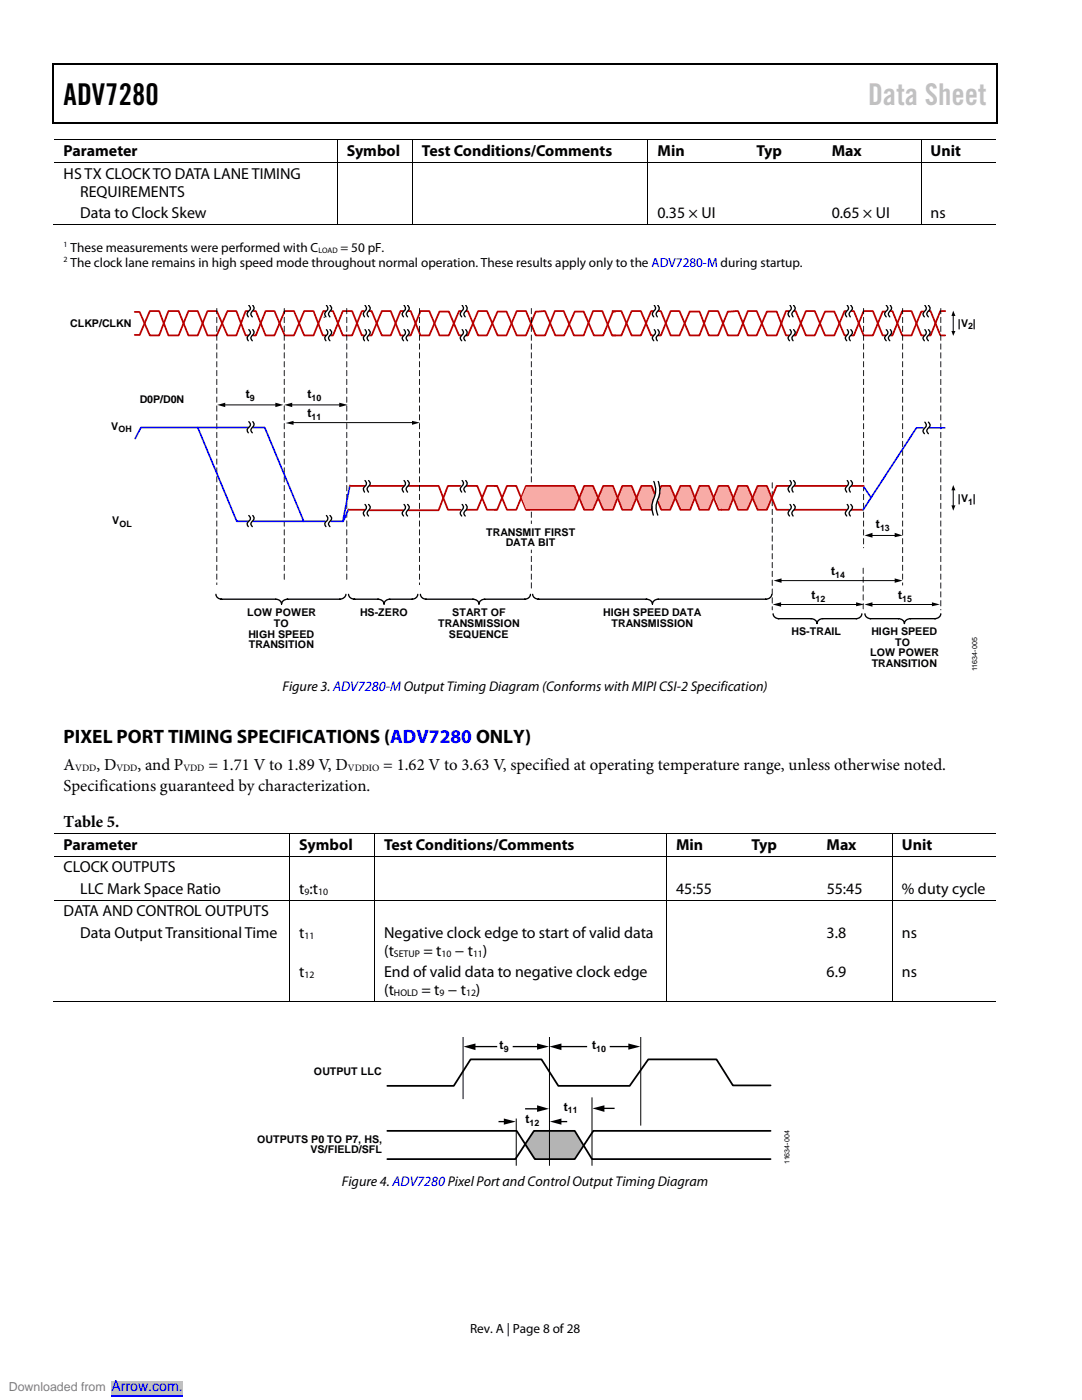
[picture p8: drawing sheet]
<svg xmlns="http://www.w3.org/2000/svg" width="216mm" height="279mm" viewBox="0 0 216 279" stroke-linecap="round" stroke-linejoin="round" font-family="sans-serif">
<g fill="#000">
<path d="M10.5 12.7h.3v1h-.3zM10.5 12.7h.3v.3h-.3zM133.3 12.7h.3v.3h-.3zM198.8 12.7h.2v1h-.2zM198.8 12.7h.2v.3h-.2zM10.5 24.4h.3v.3h-.3zM67.2 27.9h.2v.1h-.2zM67.2 32.4h.2v.2h-.2zM82.2 27.9h.2v.1h-.2zM82.2 32.4h.2v.2h-.2zM129.2 27.9h.2v.1h-.2zM129.2 32.4h.2v.2h-.2z"/>
<path d="M133.1 24.4h.2v.3h-.2zM149 27.9h.2v.1h-.2zM149 32.4h.2v.2h-.2zM164.1 27.9h.1v.1h-.1zM164.1 32.4h.1v.2h-.1zM183.7 27.9h.2v.1h-.2zM183.7 32.4h.2v.2h-.2zM198.8 24.4h.2v.3h-.2zM67.2 44.7h.2v.2h-.2zM82.2 44.7h.2v.2h-.2zM129.2 44.7h.2v.2h-.2zM148.8 44.7h.1v.2h-.1z"/>
<path d="M163.8 44.7h.2v.2h-.2zM183.7 44.7h.2v.2h-.2zM105.9 79.2h.2l-.1 1.2zM105.9 77.4l.2 .1-.1 1.1zM105.9 75.6l.2 .1-.1 1.1zM105.9 73.9h.2l-.1 1.2zM105.9 72.1l.2 .1-.1 1.1zM105.9 70.3l.2 .1-.1 1.1zM105.9 68.6h.2l-.1 1.2zM105.9 66.8l.2 .1-.1 1.1zM105.9 65l.2 .1-.1 1.1zM105.9 63.3h.2l-.1 1.2z"/>
<path d="M105.9 61.5l.2 .1-.1 1.1zM105.9 98.6h.2l-.1 1.2zM105.9 96.8l.2 .1-.1 1.1zM105.9 95.1h.2l-.1 1.2zM105.9 93.3h.2l-.1 1.2zM105.9 91.5l.2 .1-.1 1.1zM105.9 89.8h.2l-.1 1.2zM105.9 88l.2 .1-.1 1.1zM105.9 86.2l.2 .1-.1 1.1zM105.9 84.5h.2l-.1 1.2zM105.9 82.7l.2 .1-.1 1.1zM105.9 80.9l.2 .1-.1 1.1z"/>
<path d="M105.9 114.5h.2l-.1 1.2zM105.9 116.2l.2 .1-.1 1.2zM105.9 112.7l.2 .1-.1 1.1zM105.9 111h.2l-.1 1.2zM105.9 109.7l.2 .1-.1 .6zM105.9 103.9h.2l-.1 .7zM105.9 102.1l.2 .1-.1 1.1zM105.9 100.4h.2l-.1 1.2z"/>
<path d="M43.2 116.3v.4h.1v-.4zM43.2 114.5l.1 1.2v-1.2zM43.2 112.8l.1 1.1v-1.1zM43.2 111l.1 1.2v-1.2zM43.2 109.2l.1 1.2v-1.2zM43.2 107.5l.1 1.1v-1.1zM43.2 105.7l.1 1.2v-1.2zM43.2 103.9l.1 1.2v-1.2zM43.2 102.2l.1 1.1v-1.1zM43.2 100.4l.1 1.2v-1.2zM43.2 98.6l.1 1.2v-1.2zM43.2 96.9l.1 1.1v-1.1zM43.2 95.1l.1 1.2v-1.2zM43.2 93.3l.1 1.2v-1.2zM43.2 91.6l.1 1.1v-1.1zM43.2 89.8l.1 1.2v-1.2zM43.2 88.1l.1 1.1v-1.1zM43.2 86.3l.1 1.1v-1.1zM43.2 84.5l.1 1.2v-1.2zM43.2 82.8l.1 1.1v-1.1zM43.2 81l.1 1.1v-1.1zM43.2 79.2l.1 1.2v-1.2zM43.2 77.5l.1 1.1v-1.1zM43.2 75.7l.1 1.1v-1.1zM43.2 73.9l.1 1.2v-1.2zM43.2 72.2l.1 1.1v-1.1zM43.2 70.4l.1 1.1v-1.1zM43.2 68.6l.1 1.2v-1.2zM43.2 66.9l.1 1.1v-1.1zM43.2 65.1l.1 1.1v-1.1zM43.2 63.3l.1 1.2v-1.2zM43.2 61.6l.1 1.1v-1.1z"/>
<path d="M56.6 114.5l.1 1.2 .1-1.2zM56.6 112.8l.1 1.1 .1-1.1zM56.6 111l.1 1.2 .1-1.2zM56.6 109.2l.1 1.2 .1-1.2zM56.6 107.5l.1 1.1 .1-1.1zM56.6 105.7l.1 1.2 .1-1.2zM56.6 103.9l.1 1.2 .1-1.2zM56.6 102.2l.1 1.1 .1-1.1zM56.6 100.4l.1 1.2 .1-1.2zM56.6 98.6l.1 1.2 .1-1.2zM56.6 96.9l.1 1.1 .1-1.1zM56.6 95.1l.1 1.2 .1-1.2zM56.6 93.3l.1 1.2 .1-1.2zM56.6 91.6l.1 1.1 .1-1.1zM56.6 89.8l.1 1.2 .1-1.2zM56.6 88.1l.1 1.1 .1-1.1zM56.6 86.3l.1 1.1 .1-1.1zM56.6 84.5l.1 1.2 .1-1.2zM56.6 82.8l.1 1.1 .1-1.1zM56.6 81l.1 1.1 .1-1.1zM56.6 79.2l.1 1.2 .1-1.2zM56.6 77.5l.1 1.1 .1-1.1zM56.6 75.7l.1 1.1 .1-1.1zM56.6 73.9l.1 1.2 .1-1.2zM56.6 72.2l.1 1.1 .1-1.1zM56.6 70.4l.1 1.1 .1-1.1zM56.6 68.6l.1 1.2 .1-1.2zM56.6 66.9l.1 1.1 .1-1.1zM56.6 65.1l.1 1.1 .1-1.1zM56.6 63.3l.1 1.2 .1-1.2zM56.6 61.6l.1 1.1 .1-1.1z"/>
<path d="M69.1 114.5l.1 1.2 .1-1.2zM69.1 112.7l.1 1.2 .1-1.1zM69.1 111l.1 1.2 .1-1.2zM69.1 109.2l.1 1.2 .1-1.2zM69.1 107.4l.1 1.2 .1-1.1zM69.1 105.7l.1 1.2 .1-1.2zM69.1 103.9l.1 1.2 .1-1.2zM69.1 102.1l.1 1.2 .1-1.1zM69.1 100.4l.1 1.2 .1-1.2zM69.1 98.6l.1 1.2 .1-1.2zM69.1 96.8l.1 1.2 .1-1.1zM69.1 95.1l.1 1.2 .1-1.2zM69.1 93.3l.1 1.2 .1-1.2zM69.1 91.5l.1 1.2 .1-1.1zM69.1 89.8l.1 1.2 .1-1.2zM69.1 88l.1 1.2 .1-1.1zM69.1 86.2l.1 1.2 .1-1.1zM69.1 84.5l.1 1.2 .1-1.2zM69.1 82.7l.1 1.2 .1-1.1zM69.1 80.9l.1 1.2 .1-1.1zM69.1 79.2l.1 1.2 .1-1.2zM69.1 77.4l.1 1.2 .1-1.1zM69.1 75.6l.1 1.2 .1-1.1zM69.1 73.9l.1 1.2 .1-1.2zM69.1 72.1l.1 1.2 .1-1.1zM69.1 70.3l.1 1.2 .1-1.1zM69.1 68.6l.1 1.2 .1-1.2zM69.1 66.8l.1 1.2 .1-1.1zM69.1 65l.1 1.2 .1-1.1zM69.1 63.3l.1 1.2 .1-1.2zM69.1 61.5l.1 1.2 .1-1.1z"/>
<path d="M83.6 116.3l.1 .5 .1-.5zM83.6 114.5l.1 1.2 .1-1.2zM83.6 112.7l.1 1.2 .1-1.1zM83.6 111l.1 1.2 .1-1.2zM83.6 109.2l.1 1.2 .1-1.2zM83.6 107.4l.1 1.2 .1-1.1zM83.6 105.7l.1 1.2 .1-1.2zM83.6 103.9l.1 1.2 .1-1.2zM83.6 102.1l.1 1.2 .1-1.1zM83.6 100.4l.1 1.2 .1-1.2zM83.6 98.6l.1 1.2 .1-1.2zM83.6 96.8l.1 1.2 .1-1.1zM83.6 95.1l.1 1.2 .1-1.2zM83.6 93.3l.1 1.2 .1-1.2zM83.6 91.5l.1 1.2 .1-1.1zM83.6 89.8l.1 1.2 .1-1.2zM83.6 88l.1 1.2 .1-1.1zM83.6 86.2l.1 1.2 .1-1.1zM83.6 84.5l.1 1.2 .1-1.2zM83.6 82.7l.1 1.2 .1-1.1zM83.6 80.9l.1 1.2 .1-1.1zM83.6 79.2l.1 1.2 .1-1.2zM83.6 77.4l.1 1.2 .1-1.1zM83.6 75.6l.1 1.2 .1-1.1zM83.6 73.9l.1 1.2 .1-1.2zM83.6 72.1l.1 1.2 .1-1.1zM83.6 70.3l.1 1.2 .1-1.1zM83.6 68.6l.1 1.2 .1-1.2zM83.6 66.8l.1 1.2 .1-1.1zM83.6 65l.1 1.2 .1-1.1zM83.6 63.3l.1 1.2 .1-1.2zM83.6 61.5l.1 1.2 .1-1.1z"/>
<path d="M172.2 109.2l.2 .2v-.2zM172.2 107.5l.1 1.1 .1-1.1zM172.2 105.7l.1 1.2 .1-1.2zM172.2 103.9l.1 1.2 .1-1.2zM172.2 102.2l.1 1.1 .1-1.1zM172.2 100.4l.1 1.2 .1-1.2zM172.2 98.6l.1 1.2 .1-1.2zM172.2 96.9l.1 1.1 .1-1.1zM172.2 95.1l.1 1.2 .1-1.2zM172.2 93.3l.1 1.2 .1-1.2zM172.2 91.6l.1 1.1 .1-1.1zM172.2 89.8l.1 1.2 .1-1.2zM172.2 88.1l.1 1.1 .1-1.1zM172.2 86.3l.1 1.1 .1-1.1zM172.2 84.5l.1 1.2 .1-1.2zM172.2 82.8l.1 1.1 .1-1.1zM172.2 81l.1 1.1 .1-1.1zM172.2 79.2l.1 1.2 .1-1.2zM172.2 77.5l.1 1.1 .1-1.1zM172.2 75.7l.1 1.1 .1-1.1zM172.2 73.9l.1 1.2 .1-1.2zM172.2 72.2l.1 1.1 .1-1.1zM172.2 70.4l.1 1.1 .1-1.1zM172.2 68.6l.1 1.2 .1-1.2zM172.2 66.9l.1 1.1 .1-1.1zM172.2 65.1l.1 1.1 .1-1.1zM172.2 63.3l.1 1.2 .1-1.2zM172.2 61.6l.1 1.1 .1-1.1z"/>
<path d="M180 116.3v.5h.2v-.5zM180 114.5l.1 1.2 .1-1.2zM180 112.8l.1 1.1 .1-1.1zM180 111l.1 1.2 .1-1.2zM180 109.2l.1 1.2 .1-1.2zM180 107.5l.1 1.1 .1-1.1zM180 105.7l.1 1.2 .1-1.2zM180 103.9l.1 1.2 .1-1.2zM180 102.2l.1 1.1 .1-1.1zM180 100.4l.1 1.2 .1-1.2zM180 98.6l.1 1.2 .1-1.2zM180 96.9l.1 1.1 .1-1.1zM180 95.1l.1 1.2 .1-1.2zM180 93.3l.1 1.2 .1-1.2zM180 91.6l.1 1.1 .1-1.1zM180 89.8l.1 1.2 .1-1.2zM180 88.1l.1 1.1 .1-1.1zM180 86.3l.1 1.1 .1-1.1zM180 84.5l.1 1.2 .1-1.2zM180 82.8l.1 1.1 .1-1.1zM180 81l.1 1.1 .1-1.1zM180 79.2l.1 1.2 .1-1.2zM180 77.5l.1 1.1 .1-1.1zM180 75.7l.1 1.1 .1-1.1zM180 73.9l.1 1.2 .1-1.2zM180 72.2l.1 1.1 .1-1.1zM180 70.4l.1 1.1 .1-1.1zM180 68.6l.1 1.2 .1-1.2zM180 66.9l.1 1.1 .1-1.1zM180 65.1l.1 1.1 .1-1.1zM180 63.3l.1 1.2 .1-1.2zM180 61.6l.1 1.1 .1-1.1z"/>
<path d="M154 121l.1 .8 .1-.7zM154 119.2l.1 1.3 .1-1.2zM154 117.5l.1 1.2 .1-1.2zM154 115.7l.1 1.2 .1-1.1zM154 113.9l.1 1.3 .1-1.2zM154 112.2l.1 1.2 .1-1.1zM154 110.4l.1 1.2 .1-1.1zM154 108.6l.1 1.3 .1-1.2zM154 106.9l.1 1.2 .1-1.1zM154 105.1l.1 1.2 .1-1.1zM154 103.3l.1 1.3 .1-1.2zM154 101.6l.1 1.2 .1-1.1zM154 99.8l.1 1.2 .1-1.1zM154 98l.1 1.3 .1-1.2zM154 96.3l.1 1.2 .1-1.1z"/>
<path d="M172.2 120.4v1.2l.1-1.1zM172.2 118.6v1.2l.1-1.1zM172.2 116.9v1.2l.1-1.2zM172.2 115.1v1.2l.1-1.1zM172.2 113.3v1.2l.1-1.1z"/>
<path d="M187.6 121.6l.2 .2v-.2zM187.6 119.8l.1 1.2 .1-1.2zM187.6 118.1l.1 1.1 .1-1.1zM187.6 116.3l.1 1.2 .1-1.2zM187.6 114.5l.1 1.2 .1-1.2zM187.6 112.8l.1 1.1 .1-1.1zM187.6 111l.1 1.2 .1-1.2zM187.6 109.2l.1 1.2 .1-1.2zM187.6 107.5l.1 1.1 .1-1.1zM187.6 105.7l.1 1.2 .1-1.2zM187.6 103.9l.1 1.2 .1-1.2zM187.6 102.2l.1 1.1 .1-1.1zM187.6 100.4l.1 1.2 .1-1.2zM187.6 98.6l.1 1.2 .1-1.2zM187.6 96.9l.1 1.1 .1-1.1zM187.6 95.1l.1 1.2 .1-1.2zM187.6 93.3l.1 1.2 .1-1.2zM187.6 91.6l.1 1.1 .1-1.1zM187.6 89.8l.1 1.2 .1-1.2zM187.6 88.1l.1 1.1 .1-1.1zM187.6 86.3l.1 1.1 .1-1.1zM187.6 84.5l.1 1.2 .1-1.2zM187.6 82.8l.1 1.1 .1-1.1zM187.6 81l.1 1.1 .1-1.1zM187.6 79.2l.1 1.2 .1-1.2zM187.6 77.5l.1 1.1 .1-1.1zM187.6 75.7l.1 1.1 .1-1.1zM187.6 73.9l.1 1.2 .1-1.2zM187.6 72.2l.1 1.1 .1-1.1zM187.6 70.4l.1 1.1 .1-1.1zM187.6 68.6l.1 1.2 .1-1.2zM187.6 66.9l.1 1.1 .1-1.1zM187.6 65.1l.1 1.1 .1-1.1zM187.6 63.3l.1 1.2 .1-1.2zM187.6 61.6l.1 1.1 .1-1.1z"/>
</g>
<path d="M10.7 13.7v10.7M10.8 12.8h122.5M133.6 12.8h65.2M198.9 13.7v10.7M10.8 24.5h188" fill="none" stroke="#000" stroke-width=".25"/>
<g fill="none" stroke="#000" stroke-width=".2">
<path d="M10.8 27.9h56.4M10.8 32.5h56.4M67.3 28v4.4M67.3 32.6v12.1M67.4 27.9h14.8M67.4 32.5h14.8M82.3 28v4.4M82.3 32.6v12.1M82.4 27.9h46.8M82.4 32.5h46.8M129.3 28v4.4M129.3 32.6v12.1"/>
<path d="M129.4 27.9h19.6M129.4 32.5h19.6M149.2 27.9h14.9M149.2 32.5h14.9M164.2 27.9h19.5M164.2 32.5h19.5M183.8 28v4.4M183.8 32.6v12.1M183.9 27.9h14.9M183.9 32.5h14.9M10.5 44.8h56.7M67.4 44.8h14.8"/>
<path d="M82.4 44.8h46.8M129.4 44.8h54.3M183.9 44.8h14.9"/>
</g>
<g fill="none" stroke="#b80000" stroke-width=".35">
<path d="M26.9 66.9h1l2-4.8h1.9l1.8 4.8h2l2-4.8h1.9l1.9 4.8h1.9l2.1-4.8h1.8l1.8 4.8h.6M49.6 62.1h-.6l-1.8 4.8h-1.8l-2.1-4.8h-1.9l-1.9 4.8h-1.9l-2-4.8h-2l-1.8 4.8h-1.9l-2-4.6h-1M50.6 66.9h.5l1.9-4.8h1.8l2 4.8h1.9l2-4.8h1.9l1.8 4.8h.5M50.6 62.1h.5l1.9 4.8h1.8l2-4.8h1.9l2 4.8h1.9l1.9-4.8h.4M65.7 66.9h.8l1.9-4.8h1.9l1.9 4.8h.4M66 62.1h.5l1.9 4.8h1.9l1.9-4.8h.4M73.5 66.9h.7l2-4.8h1.8l1.9 4.8h.6M73.6 62.1h.6l2 4.8h1.8l1.9-4.8h.6M81.5 62.1h.4l2 4.8h1.8l2-4.7h1.9l2 4.7h.4M92 62.1h-.4l-2 4.8h-1.9l-2-4.8h-1.8l-2 4.8h-.5M92.9 62.1h.5l2 4.8h1.8l2.1-4.7h1.8l2 4.7h1.9l1.9-4.7 1.7-.1h.2l2 4.8h1.8l2.1-4.7h1.8l2 4.7h1.9l1.9-4.7h.5M92.9 66.9h.5l2-4.8h1.8l2.1 4.8h1.8l2-4.8h1.9l1.9 4.8h1.9l1.9-4.8h1.8l2 4.8h2l1.8-4.8h1.9l1.9 4.8h.7"/>
<path d="M122.2 66.9h1.8l2-4.8h1.9l2 4.8h.5M122.2 62.1h1.8l2 4.8h1.9l2-4.8h.6M131.4 62.1h.5l1.9 4.8h1.8l2-4.7h2l1.8 4.7h1.9l1.9-4.7 1.7-.1h.4l1.9 4.8h1.8l2-4.7h2l1.8 4.7h.7M157.5 62.1h-.7l-1.8 4.8h-2l-2-4.8h-1.8l-1.9 4.8h-2.1l-1.9-4.8h-1.9l-1.8 4.8h-2l-2-4.8h-1.8l-1.9 4.8h-.5M158.3 62.1h.5l2 4.8h1.8l2-4.7h1.9l2 4.7h.5M169 62.1h-.5l-2 4.8h-1.9l-2-4.8h-1.8l-2 4.8h-.5M169.9 62.1h.5l1.9 4.8h1.9l1.9-4.7h.6M169.9 66.9h.5l1.9-4.8h1.9l1.9 4.8h.6M177.6 62.1h.5l1.9 4.8h1.9l1.9-4.7h.7M177.6 66.9h.5l1.9-4.8h1.9l1.9 4.8h.7M185.3 62.1h.4l1.9 4.8h1M188.6 62.1h-1l-1.9 4.8h-.4"/>
<path d="M81.5 97h6l1.9 4.7h2.5M91.9 97h-2.5l-1.9 4.8h-6M93 97h2.2l2 4.7h1.9M98.7 97h.5l2 4.7h1.8l2-4.7h.6M99.1 97h-1.9l-2 4.7h-2.3M158.5 97h10.5M98.7 101.7h.5l2-4.7h1.8l2 4.7h.6M158.4 101.7h10.6"/>
</g>
<path d="M64.6 63.3h.1M65.5 63.3h.1" fill="none" stroke="#000" stroke-width=".27"/>
<path d="M147.4 97.1h1.6l.9 2.1-.9 2.3h-1.6l-.8-2.1z" fill="#f8aba6"/>
<path d="M147.4 97.1h1.6l.9 2.1-.9 2.3h-1.6l-.8-2.1z" fill="none" stroke="#f8aba6" stroke-width=".27"/>
<path d="M151.3 97.1h1.6l.9 2.1-.9 2.3h-1.6l-.8-2.1z" fill="#f8aba6"/>
<path d="M151.3 97.1h1.6l.9 2.1-.9 2.3h-1.6l-.8-2.1z" fill="none" stroke="#f8aba6" stroke-width=".27"/>
<path d="M143.6 97.1h1.6l.9 2.1-.9 2.3h-1.6l-.8-2.2z" fill="#f8aba6"/>
<path d="M143.6 97.1h1.6l.9 2.1-.9 2.3h-1.6l-.8-2.2z" fill="none" stroke="#f8aba6" stroke-width=".27"/>
<path d="M139.7 97.1h1.6l.9 2.1-.9 2.3h-1.6l-.8-2.2z" fill="#f8aba6"/>
<path d="M139.7 97.1h1.6l.9 2.1-.9 2.3h-1.6l-.8-2.2z" fill="none" stroke="#f8aba6" stroke-width=".27"/>
<path d="M135.9 97.1h1.5l.9 2.1-.9 2.3h-1.5l-.8-2.1z" fill="#f8aba6"/>
<path d="M135.9 97.1h1.5l.9 2.1-.9 2.3h-1.5l-.8-2.1z" fill="none" stroke="#f8aba6" stroke-width=".27"/>
<path d="M132 97.1h1.6l1 2.1-.9 2.3h-1.7l-.7-2.1z" fill="#f8aba6"/>
<path d="M132 97.1h1.6l1 2.1-.9 2.3h-1.7l-.7-2.1z" fill="none" stroke="#f8aba6" stroke-width=".27"/>
<path d="M128.2 97.1h2l.4 2.1-.8 2.3h-1.6l-.9-2.2z" fill="#f8aba6"/>
<path d="M128.2 97.1h2l.4 2.1-.8 2.3h-1.6l-.9-2.2z" fill="none" stroke="#f8aba6" stroke-width=".27"/>
<path d="M124.3 97.1h1.6l.9 2.1-.9 2.3h-1.6l-.8-2.2z" fill="#f8aba6"/>
<path d="M124.3 97.1h1.6l.9 2.1-.9 2.3h-1.6l-.8-2.2z" fill="none" stroke="#f8aba6" stroke-width=".27"/>
<path d="M120.5 97.1h1.5l1 2.1-.9 2.3h-1.6l-.8-2.1z" fill="#f8aba6"/>
<path d="M120.5 97.1h1.5l1 2.1-.9 2.3h-1.6l-.8-2.1z" fill="none" stroke="#f8aba6" stroke-width=".27"/>
<path d="M116.6 97.1h1.6l.9 2.1-.9 2.3h-1.6l-.8-2.2z" fill="#f8aba6"/>
<path d="M116.6 97.1h1.6l.9 2.1-.9 2.3h-1.6l-.8-2.2z" fill="none" stroke="#f8aba6" stroke-width=".27"/>
<path d="M105.1 97.1h9.3l.9 2.1-.8 2.3h-9.5l-.7-2.3z" fill="#f8aba6"/>
<path d="M105.1 97.1h9.3l.9 2.1-.8 2.3h-9.5l-.7-2.3z" fill="none" stroke="#f8aba6" stroke-width=".27"/>
<path d="M69.8 97h3M73.8 97h6.8M105.1 97h9.5l2 4.7h1.7l2.1-4.7h1.9l1.9 4.7h1.8l2-4.7h2l.6 1.6M157.5 97h-2.5l-2 4.7h-1.8l-2.1-4.7h-1.8l-1.9 4.7h-2l-2-4.7h-1.8l-1.9 4.7h-1.9l-2.1-4.7h-1.7l-.6 1M169.8 97h2.5M69.6 101.7h3.2M73.7 101.8h6.8M130.3 101l-.3 .7h-2l-2-4.7h-1.8l-1.9 4.7h-1.9l-2.1-4.7h-1.7l-2 4.7h-9.5M131.2 100.1l.8 1.6h1.7l2.1-4.7h1.9l1.9 4.7h1.8l2-4.7h1.9l2 4.7h1.8l2.1-4.7h1.8l2 4.7h2.5M169.8 101.7h2.4" fill="none" stroke="#b80000" stroke-width=".35"/>
<g fill="none" stroke="#000" stroke-width=".2">
<path d="M190.2 62.9v3.2M44.7 80.8h10.5M57.7 84.3h25M58 80.8h10M190.2 97.7v3.3M155.7 115.9h23.1M173.8 106.9h5M155.5 120.6h15.6M173.8 120.6h12.5M10.8 166.3h46.9M10.8 170.9h46.9M10.8 179.6h46.9"/>
<path d="M57.8 166.4v4.4M57.8 170.9v8.6M57.8 179.7v20.1M57.9 166.3h16.8M57.9 170.9h16.8M57.9 179.6h16.8M74.7 166.4v4.4M74.7 170.9v8.6M74.7 179.7v20.1M74.8 166.3h58.1M74.8 170.9h58.1M74.8 179.6h58.1"/>
<path d="M133 166.4v4.4M133 170.9v8.6M133 179.7v20.1M133.1 166.3h14.9M133.1 170.9h14.9M133.1 179.6h14.9M148.2 166.3h14.8M148.2 170.9h14.8M148.2 179.6h14.8M163.2 166.3h14.8M163.2 170.9h14.8M163.2 179.6h14.8"/>
<path d="M178.1 166.4v4.4M178.1 170.9v8.6M178.1 179.7v20.1M178.2 166.3h20.6M178.2 170.9h20.6M178.2 179.6h20.6M10.5 199.9h47.2M57.9 199.9h16.8M74.8 199.9h58.1M133.1 199.9h44.9M178.2 199.9h20.6"/>
</g>
<g fill="#000">
<path d="M189.8 66.1h.8l-.4 .9zM190.2 62l.4 1.1h-.8zM43.3 80.8l1.6-.4v.8zM54.9 80.4l1.6 .4-1.6 .4zM56.7 80.8l1.6-.4v.8zM57 84.4l1.6-.4v.8zM67.7 80.4l1.7 .4-1.7 .4zM82.2 84l1.6 .3-1.6 .5zM190.2 96.8l.4 1.1h-.8zM154.4 115.9l1.5-.5v.9zM172.5 106.9l1.6-.6v1zM178.5 106.3l1.6 .6-1.6 .3z"/>
<path d="M178.5 115.4l1.6 .5-1.6 .4zM189.8 100.9h.8l-.4 1zM154.2 120.6l1.7-.4v.9zM170.8 120.2l1.6 .4-1.6 .4zM172.5 120.6l1.6-.4v.9zM186 120.2l1.5 .4-1.5 .4zM57.7 166.2h.2v.2h-.2zM57.7 170.8h.2v.1h-.2zM57.7 179.5h.2v.2h-.2zM74.7 166.2h.1v.2h-.1zM74.7 170.8h.1v.1h-.1zM74.7 179.5h.1v.2h-.1z"/>
<path d="M132.9 166.2h.2v.2h-.2zM132.9 170.8h.2v.1h-.2zM132.9 179.5h.2v.2h-.2zM148 166.2h.2v.2h-.2zM148 170.8h.2v.1h-.2zM148 179.5h.2v.2h-.2zM163 166.2h.2v.2h-.2zM163 170.8h.2v.1h-.2zM163 179.5h.2v.2h-.2zM178 166.2h.2v.2h-.2zM178 170.8h.2v.1h-.2zM178 179.5h.2v.2h-.2z"/>
<path d="M57.7 199.8h.2v.2h-.2zM74.7 199.8h.1v.2h-.1zM132.9 199.8h.2v.2h-.2zM147.8 199.8h.1v.2h-.1zM162.8 199.8h.2v.2h-.2zM178 199.8h.2v.2h-.2z"/>
</g>
<path d="M27 87.5l1.1-2.2h11.4l7.7 18.7h2.3M39.5 85.3h10M50.5 85.3h2.3l7.8 18.7h-10.1M69.8 96.9l-1.4 7.1M172.2 97l1.6 2.4M184.2 85.4h-1.3l-10.7 16.3M185.4 85.4h3.1M60.6 104h4.3M69.6 101.7l-1.1 2.3h-2.5" fill="none" stroke="#2140ff" stroke-width=".35"/>
<g fill="none" stroke="#fff" stroke-width=".62">
<path d="M50 65.8l.3 .3v.3l-.6 1.1 .3 .5M50 60.9l.3 .7-.6 1.1 .3 .5M65.5 65.8l.3 .3v.3l-.6 1.1 .3 .5M65.5 60.9l.3 .7-.6 1.1 .3 .5M73.2 65.8l.3 .3v.3l-.7 1.1 .3 .5M73.2 60.9l.3 .7-.7 1.1 .3 .5M81 65.8l.2 .3 .1 .3-.7 1.1 .3 .5M81 60.9l.3 .7-.7 1.1 .3 .5M92.6 65.8l.3 .6-.7 1.1 .3 .5M92.6 60.9l.3 .7-.7 1.1 .3 .5M130.9 65.8l.3 .6-.7 1.1 .3 .5M130.9 60.9l.3 .7-.7 1.1 .3 .5"/>
<path d="M158 65.8l.3 .6-.7 1.1 .3 .5M158 60.9l.3 .7-.7 1.1 .3 .5M169.4 65.8l.3 .6-.7 1.1 .3 .5M169.4 60.9l.3 .7-.7 1.1 .3 .5M177.2 65.8l.3 .3v.3l-.6 1.1 .3 .5M177.2 60.9l.3 .7-.6 1.1 .3 .5M184.9 65.8l.3 .6-.6 1.1 .2 .5M184.9 60.9l.3 .7-.6 1.1 .2 .5M50 84.2l.3 .3v.3l-.6 1 .3 .6M73.2 95.9l.3 .3v.3l-.7 1.1 .3 .6M81 95.9l.2 .3 .1 .3-.7 1.1 .3 .6M92.6 95.9l.3 .6-.7 1.1 .3 .6"/>
<path d="M130.9 96.1l.2 .4a4.7 4.7 0 0 1-.4 3.5 3.9 3.9 0 0 0 .1 2.8M158 95.9l.3 .6-.7 1.1 .3 .6M169.4 95.9l.3 .6-.7 1.1 .3 .6M184.9 84.3l.3 .6-.6 1.1 .2 .6M50 102.9l.3 .3v.3l-.6 1.1 .3 .5M65.5 102.9l.3 .3v.3l-.6 1.1 .3 .5M73.2 100.7l.3 .3v.3l-.7 1.1 .3 .6M81 100.7l.2 .3 .1 .3-.7 1.1 .3 .6M92.6 100.7l.3 .6-.7 1.1 .3 .6M158 100.7l.3 .6-.7 1.1 .3 .6M169.4 100.7l.3 .6-.7 1.1 .3 .6"/>
</g>
<g fill="none" stroke="#000" stroke-width=".27">
<path d="M49.6 65.8l.3 .3 .1 .3-.7 1.1 .2 .5M49.6 60.9l.4 .7-.7 1.1 .2 .5M50.4 65.8l.3 .3v.3l-.6 1.1 .2 .5M50.4 60.9l.3 .7-.6 1.1 .2 .5M65.1 65.8l.3 .6-.6 1.1 .2 .5M65.1 60.9l.3 .7-.6 1.1 .2 .5M65.8 65.8l.3 .3 .1 .3-.7 1.1 .3 .5M65.8 60.9l.4 .7-.7 1.1 .3 .5M72.8 65.8l.3 .6-.6 1.1 .2 .5M72.8 60.9l.3 .7-.6 1.1 .2 .5M73.5 65.8l.3 .3 .1 .3-.7 1.1 .3 .5M73.5 60.9l.4 .7-.7 1.1 .3 .5"/>
<path d="M80.6 65.8l.3 .6-.6 1.1 .2 .5M80.6 60.9l.3 .7-.6 1.1 .2 .5M81.3 65.8l.3 .3 .1 .3-.7 1.1 .3 .5M81.3 60.9l.4 .7-.7 1.1 .3 .5M92.2 65.8l.2 .3 .1 .3-.7 1.1 .3 .5M92.2 60.9l.3 .7-.7 1.1 .3 .5M92.9 65.8l.3 .6-.6 1.1 .2 .5M92.9 60.9l.3 .7-.6 1.1 .2 .5M130.5 65.8l.3 .3v.3l-.6 1.1 .3 .5M130.5 60.9l.3 .7-.6 1.1 .3 .5M131.2 65.8l.3 .6-.6 1.1 .3 .5M131.2 60.9l.3 .7-.6 1.1 .3 .5"/>
<path d="M157.6 65.8l.3 .3v.3l-.6 1.1 .2 .5M157.6 60.9l.3 .7-.6 1.1 .2 .5M158.3 65.8l.3 .3 .1 .3-.7 1.1 .2 .5M158.3 60.9l.4 .7-.7 1.1 .2 .5M169 65.8l.3 .3v.3l-.6 1.1 .3 .5M169 60.9l.3 .7-.6 1.1 .3 .5M169.8 65.8l.2 .3 .1 .3-.7 1.1 .3 .5M169.8 60.9l.3 .7-.7 1.1 .3 .5M176.8 65.8l.3 .3 .1 .3-.7 1.1 .3 .5M176.8 60.9l.4 .7-.7 1.1 .3 .5M177.6 65.8l.3 .3v.3l-.6 1.1 .2 .5M177.6 60.9l.3 .7-.6 1.1 .2 .5"/>
<path d="M184.5 65.8l.3 .6-.6 1.1 .3 .5M184.5 60.9l.3 .7-.6 1.1 .3 .5M185.2 65.8l.3 .3 .1 .3-.7 1.1 .3 .5M185.2 60.9l.4 .7-.7 1.1 .3 .5M49.6 84.2l.3 .3 .1 .3-.7 1 .2 .6M50.4 84.2l.3 .3v.3l-.6 1 .2 .6M72.8 95.9l.3 .6-.6 1.1 .2 .6M73.5 95.9l.3 .3 .1 .3-.7 1.1 .3 .6M80.6 95.9l.3 .6-.6 1.1 .2 .6M81.3 95.9l.3 .3 .1 .3-.7 1.1 .3 .6M92.2 95.9l.2 .3 .1 .3-.7 1.1 .3 .6M92.9 95.9l.3 .6-.6 1.1 .2 .6"/>
<path d="M130.5 96.1v.1a4.3 4.3 0 0 1-.2 3.8 3.9 3.9 0 0 0 .1 2.8M131.3 96.1l.2 .4a4.7 4.7 0 0 1-.4 3.5 3.5 3.5 0 0 0 .1 2.8M157.6 95.9l.3 .3v.3l-.6 1.1 .2 .6M158.3 95.9l.3 .3 .1 .3-.7 1.1 .2 .6M169 95.9l.3 .3v.3l-.6 1.1 .3 .6M169.8 95.9l.2 .3 .1 .3-.7 1.1 .3 .6M184.5 84.3l.3 .6-.6 1.1 .3 .6M185.2 84.3l.4 .6-.7 1.1 .3 .6M43.1 118.6a1.07 1.07 0 0 0 1.1 1M44.1 119.6h10.9a1.11 1.11 0 0 1 1.2 1 1.09 1.09 0 0 1 1.2-1M49.6 102.9l.3 .3 .1 .3-.7 1.1 .2 .5M50.4 102.9l.3 .3v.3l-.6 1.1 .2 .5"/>
<path d="M57.3 119.6h10.6M65.1 102.9l.3 .6-.6 1.1 .2 .5M65.8 102.9l.3 .3 .1 .3-.7 1.1 .3 .5M69 118.6a1.14 1.14 0 0 1-1.2 1M69.6 118.6a1.09 1.09 0 0 0 1.2 1M70.6 119.6h4.9M72.8 100.7l.3 .6-.6 1.1 .2 .6M73.5 100.7l.3 .3 .1 .3-.7 1.1 .3 .6M75.4 119.6a1.15 1.15 0 0 1 1.2 1 1.07 1.07 0 0 1 1.2-1h4.5M80.6 100.7l.3 .6-.6 1.1 .2 .6M81.3 100.7l.3 .3 .1 .3-.7 1.1 .3 .6M83.4 118.6a1.07 1.07 0 0 1-1.2 1"/>
<path d="M83.9 118.6a1.07 1.07 0 0 0 1.1 1M85 119.6h9.4M92.2 100.7l.2 .3 .1 .3-.7 1.1 .3 .6M92.9 100.7l.3 .6-.6 1.1 .2 .6M94.3 119.6a1.15 1.15 0 0 1 1.3 1 1.07 1.07 0 0 1 1.1-1h8.1M105.8 118.6a1.07 1.07 0 0 1-1.1 1M106.3 118.6a1.09 1.09 0 0 0 1.2 1M107.3 119.6h21.7M128.9 119.6a1.15 1.15 0 0 1 1.3 1 1.07 1.07 0 0 1 1.1-1h21.5M154 118.6a1.09 1.09 0 0 1-1.2 1M157.6 100.7l.3 .3v.3l-.6 1.1 .2 .6M158.3 100.7l.3 .3 .1 .3-.7 1.1 .2 .6"/>
<path d="M169 100.7l.3 .3v.3l-.6 1.1 .3 .6M169.8 100.7l.2 .3 .1 .3-.7 1.1 .3 .6M154.3 122.5a1.07 1.07 0 0 0 1.1 1M155.3 123.5h6.6M161.8 123.5a1.15 1.15 0 0 1 1.2 .9 1.07 1.07 0 0 1 1.2-.9h6.7M172 122.5a1.07 1.07 0 0 1-1.2 1M172.6 122.5a1.07 1.07 0 0 0 1.1 1M173.7 123.5h5.6M179.2 123.5a1.15 1.15 0 0 1 1.3 .9 1.09 1.09 0 0 1 1.2-.9M181.6 123.5h5.1M187.7 122.5a1.09 1.09 0 0 1-1.2 1"/>
</g>
<path d="M106.7 225.6h7.9l1.8 2.9-1.8 2.7h-8.1l-2-2.8z" fill="#b4b4b4"/>
<path d="M153.8 216.6h-7.6l-3.2-5.2h-13.6l-3.8 5.3h-14.2l-3.4-5.3h-14.1l-3.4 5.3h-13.2M77.3 231.3h25.5l3.7-5.6h8.2l3.4 5.6h35.7M77.3 225.7h25.8l3.6 5.6h8l3.7-5.6h35.4" fill="none" stroke="#000" stroke-width=".35"/>
<path d="M92.4 207v12.3M109.6 207v25.6M118.1 219v13.6M127.9 207v17.6M103 223.2v9.4" fill="none" stroke="#000" stroke-width=".2"/>
<path d="M94.4 208.9h4.8M102.3 208.9h5.7M111.6 208.9h5.6M121.7 208.9h4.1M99.5 223.8h1.5M104.8 221.3h2.8M111.7 223.8h1.5M120.2 221.2h2.4" fill="none" stroke="#000" stroke-width=".26"/>
<path d="M92.5 208.9l2.4-.6v1.3zM107.2 208.3l2.4 .6-2.4 .6zM109.6 208.9l2.4-.6v1.3zM125.4 208.3l2.4 .6-2.4 .6zM100.5 223.2l2.4 .6-2.4 .7zM107.2 220.6l2.4 .7-2.4 .6zM109.7 223.8l2.3-.6v1.3zM118.2 221.2l2.4-.6v1.3z" fill="#000"/>
<path d="M0 276.9h70.6" fill="none" stroke="#fff" stroke-width="2.5" stroke-linecap="butt"/>
<path d="M22.2 275.6h14.3v2.6h-14.3z" fill="#c0c0c0"/>
<path d="M22.2 278.6h14.3" fill="none" stroke="#00f" stroke-width=".2"/>
<path d="M0 276.9h70.6" fill="none" stroke="#fff" stroke-width="2.5" stroke-linecap="butt"/>
<path d="M22.2 275.6h14.3v2.6h-14.3z" fill="#c0c0c0"/>
<path d="M22.2 278.6h14.3" fill="none" stroke="#00f" stroke-width=".2"/>
<path d="M0 276.9h70.6" fill="none" stroke="#fff" stroke-width="2.5" stroke-linecap="butt"/>
<path d="M22.2 275.6h14.3v2.6h-14.3z" fill="#c0c0c0"/>
<path d="M22.2 278.6h14.3" fill="none" stroke="#00f" stroke-width=".2"/>
<path d="M0 276.9h70.6" fill="none" stroke="#fff" stroke-width="2.5" stroke-linecap="butt"/>
<path d="M22.2 275.6h14.3v2.6h-14.3z" fill="#c0c0c0"/>
<path d="M22.2 278.6h14.3" fill="none" stroke="#00f" stroke-width=".2"/>
<path d="M0 276.9h70.6" fill="none" stroke="#fff" stroke-width="2.5" stroke-linecap="butt"/>
<path d="M22.2 275.6h14.3v2.6h-14.3z" fill="#c0c0c0"/>
<path d="M22.2 278.6h14.3" fill="none" stroke="#00f" stroke-width=".2"/>
<path d="M0 276.9h70.6" fill="none" stroke="#fff" stroke-width="2.5" stroke-linecap="butt"/>
<path d="M22.2 275.6h14.3v2.6h-14.3z" fill="#c0c0c0"/>
<path d="M22.2 278.6h14.3" fill="none" stroke="#00f" stroke-width=".2"/>
<path d="M0 276.9h70.6" fill="none" stroke="#fff" stroke-width="2.5" stroke-linecap="butt"/>
<path d="M22.2 275.6h14.3v2.6h-14.3z" fill="#c0c0c0"/>
<path d="M22.2 278.6h14.3" fill="none" stroke="#00f" stroke-width=".2"/>
<path d="M0 276.9h70.6" fill="none" stroke="#fff" stroke-width="2.5" stroke-linecap="butt"/>
<path d="M22.2 275.6h14.3v2.6h-14.3z" fill="#c0c0c0"/>
<path d="M22.2 278.6h14.3" fill="none" stroke="#00f" stroke-width=".2"/>
<text font-size="6" x="12.7" y="21">ADV7280</text>
<text font-size="6" fill="#c1c1c1" x="173.2" y="21">Data Sheet</text>
<text font-size="3.9" x="12.7" y="148.2">PIXEL PORT TIMING SPECIFICATIONS (ADV7280 ONLY)</text>
<g font-size="3.3">
<text x="12.7" y="153.6">A</text>
<text x="19.2" y="153.6">, D</text>
<text x="27.4" y="153.6">, and P</text>
<text x="41.6" y="153.6">= 1.71 V to 1.89 V, D</text>
<text x="76.5" y="153.6">= 1.62 V to 3.63 V, specified at operating temperature range, unless otherwise noted.</text>
<text x="12.7" y="157.9">Specifications guaranteed by characterization.</text>
<text x="12.7" y="165">Table 5.</text>
</g>
<g font-size="3.2">
<text x="12.7" y="31.2">Parameter</text>
<text x="12.7" y="35.7">HS TX CLOCK TO DATA LANE TIMING</text>
<text x="69.2" y="31.2">Symbol</text>
<text x="84.2" y="31.2">Test Conditions/Comments</text>
<text x="131.2" y="31.2">Min</text>
<text x="150.9" y="31.2">Typ</text>
<text x="166" y="31.2">Max</text>
<text x="185.7" y="31.2">Unit</text>
<text x="16" y="39.3">REQUIREMENTS</text>
<text x="16" y="43.5">Data to Clock Skew</text>
<text x="131.2" y="43.5">0.35 × UI</text>
<text x="166" y="43.5">0.65 × UI</text>
<text x="185.7" y="43.5">ns</text>
<text x="12.7" y="169.6">Parameter</text>
<text x="59.7" y="169.6">Symbol</text>
<text x="76.6" y="169.6">Test Conditions/Comments</text>
<text x="134.9" y="169.6">Min</text>
<text x="149.9" y="169.6">Typ</text>
<text x="165" y="169.6">Max</text>
<text x="180" y="169.6">Unit</text>
<text x="12.7" y="174.1">CLOCK OUTPUTS</text>
<text x="16" y="178.4">LLC Mark Space Ratio</text>
<text x="59.7" y="178.4">t :t</text>
<text x="134.9" y="178.4">45:55</text>
<text x="165" y="178.4">55:45</text>
<text x="180" y="178.4">% duty cycle</text>
<text x="12.7" y="182.8">DATA AND CONTROL OUTPUTS</text>
<text x="16" y="187.1">Data Output Transitional Time</text>
<text x="59.7" y="187.1">t</text>
<text x="76.6" y="187.2">Negative clock edge to start of valid data</text>
<text x="76.6" y="190.7">(t</text>
<text x="84.5" y="190.7">= t</text>
<text x="90.8" y="190.7">− t )</text>
<text x="164.9" y="187.1">3.8</text>
<text x="180" y="187.1">ns</text>
<text x="59.7" y="195">t</text>
<text x="76.6" y="195">End of valid data to negative clock edge</text>
<text x="164.9" y="195">6.9</text>
<text x="180" y="195">ns</text>
<text x="76.6" y="198.6">(t</text>
<text x="84.1" y="198.6">= t − t )</text>
</g>
<g font-size="2.8">
<text x="56.4" y="137.8">Figure 3. ADV7280-M OutputTiming Diagram (Conforms with MIPI CSI-2 Specification)</text>
<text x="68.2" y="236.7">Figure 4. ADV7280 Pixel Port and Control Output Timing Diagram</text>
</g>
<text font-size="2.8" fill="#00f" x="22.2" y="277.6">Arrow.com.</text>
<g font-size="2.6">
<text x="14.1" y="50.2">These measurements were performed with C</text>
<text x="14.1" y="53.2">The clock lane remains in high speed mode throughout normal operation. These results apply only to the ADV7280-M during startup.</text>
<text x="67.9" y="50.2">= 50 pF.</text>
<text x="93.8" y="266">Rev. A | Page 8 of 28</text>
</g>
<g font-size="2.5">
<text x="49" y="79.5">t</text>
<text x="61.3" y="83.3">t</text>
<text x="61.3" y="79.5">t</text>
<text x="174.8" y="105.4">t</text>
<text x="161.9" y="119.5">t</text>
<text x="165.8" y="114.8">t</text>
<text x="179.2" y="119.5">t</text>
<text x="99.7" y="209.4">t</text>
<text x="118.1" y="209.4">t</text>
<text x="112.5" y="221.7">t</text>
<text x="104.8" y="224.2">t</text>
</g>
<text font-size="2.5" fill="#808080" x="1.8" y="277.6">Downloaded from</text>
<g font-size="2.1">
<text x="14" y="65.3">CLKP/CLKN</text>
<text x="191.1" y="65.2">|V |</text>
<text x="27.9" y="80.4">D0P/D0N</text>
<text x="22.2" y="85.8">V</text>
<text x="191.1" y="100.2">|V |</text>
<text x="22.4" y="104.6">V</text>
<text x="97" y="106.9">TRANSMIT FIRST</text>
<text x="100.9" y="109">DATA BIT</text>
<text x="49.3" y="123">LOW POWER</text>
<text x="54.6" y="125.1">TO</text>
<text x="71.8" y="123">HS-ZERO</text>
<text x="87.4" y="125.1">TRANSMISSION</text>
<text x="90.2" y="123">START OF</text>
<text x="120.4" y="123">HIGH SPEED DATA</text>
<text x="122" y="125.1">TRANSMISSION</text>
<text x="49.6" y="127.2">HIGH SPEED</text>
<text x="49.6" y="129.4">TRANSITION</text>
<text x="89.6" y="127.2">SEQUENCE</text>
<text x="158" y="126.7">HS-TRAIL</text>
<text x="173.6" y="131">LOW POWER</text>
<text x="173.9" y="126.7">HIGH SPEED</text>
<text x="178.7" y="128.9">TO</text>
<text x="173.9" y="133.1">TRANSITION</text>
<text x="62.6" y="214.5">OUTPUT LLC</text>
<text x="51.3" y="228">OUTPUTS P0 TO P7, HS,</text>
<text x="61.9" y="230.2">VS/FIELD/SFL</text>
</g>
<g font-size="1.9">
<text x="15" y="153.8">VDD</text>
<text x="23.2" y="153.8">VDD</text>
<text x="36.6" y="153.8">VDD</text>
<text x="69.4" y="153.8">VDDIO</text>
<text x="60.8" y="178.5">9</text>
<text x="63.5" y="178.5">10</text>
<text x="60.8" y="187.3">11</text>
<text x="78.6" y="190.9">SETUP</text>
<text x="88.1" y="190.9">10</text>
<text x="94.4" y="190.9">11</text>
<text x="60.8" y="195.2">12</text>
<text x="78.6" y="198.8">HOLD</text>
<text x="87.7" y="198.8">9</text>
<text x="93" y="198.8">12</text>
</g>
<g font-size="1.8">
<text x="193.2" y="65.7">2</text>
<text x="49.9" y="80">9</text>
<text x="62.2" y="80">10</text>
<text x="62.2" y="83.8">11</text>
<text x="23.6" y="86.3">OH</text>
<text x="193.2" y="100.7">1</text>
<text x="23.8" y="105.1">OL</text>
<text x="175.6" y="105.9">13</text>
<text x="166.7" y="115.4">14</text>
<text x="162.7" y="120.1">12</text>
<text x="180" y="120.1">15</text>
<text x="100.5" y="209.9">9</text>
<text x="119" y="209.9">10</text>
<text x="105.7" y="224.7">12</text>
<text x="113.3" y="222.2">11</text>
</g>
<g font-size="1.6">
<text x="12.7" y="49.3">1</text>
<text x="12.7" y="52.3">2</text>
<text x="63.5" y="50.4">LOAD</text>
</g>
<g font-size="1.4">
<text x="195" y="133.9" transform="rotate(-90 195 133.9)">11634-005</text>
<text x="157.5" y="232.3" transform="rotate(-90 157.5 232.3)">11634-004</text>
</g>
</svg>
